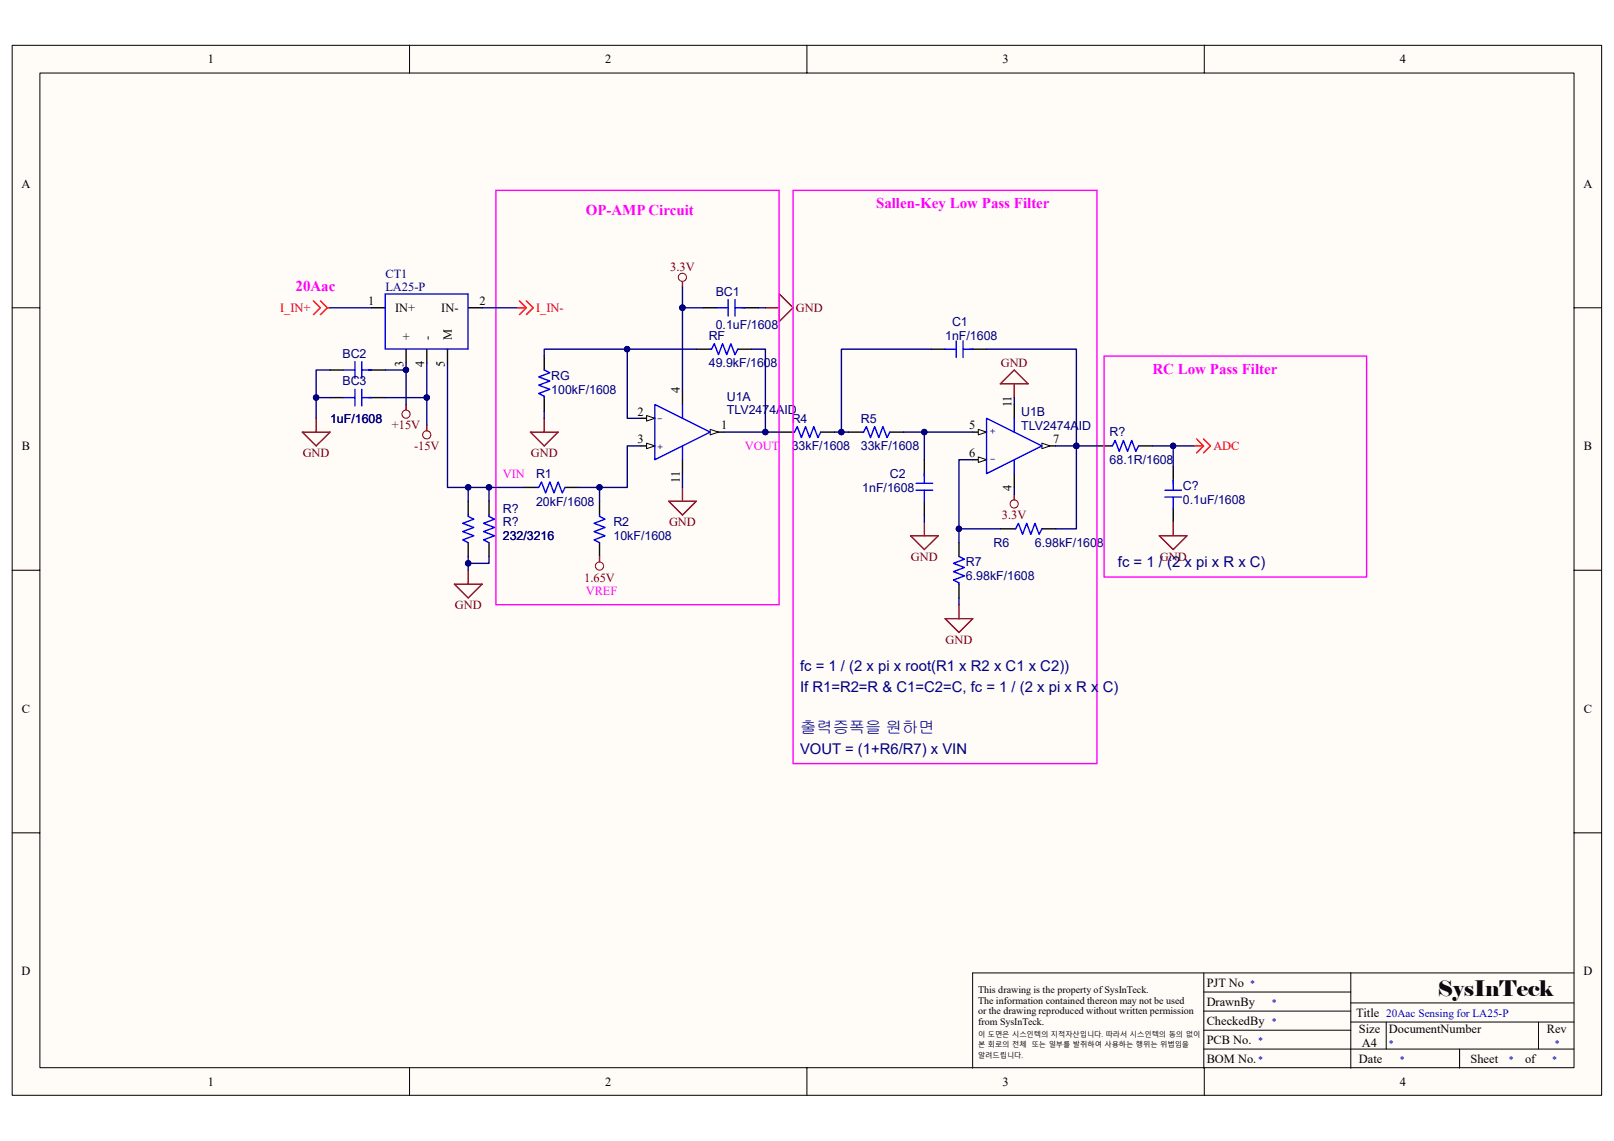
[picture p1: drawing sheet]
<svg xmlns="http://www.w3.org/2000/svg" width="297mm" height="210mm" viewBox="0 0 297 210" stroke-linecap="round" stroke-linejoin="round" font-family="sans-serif">
<path d="M2.3 8.4h292.5v193.2h-292.5z" fill="#fffcf8"/>
<path d="M2.2 8.3h292.6v193.3h-292.6z" fill="none" stroke="#000" stroke-width=".18"/>
<path d="M7.4 13.5h282.3v183h-282.3z" fill="#fffcf8"/>
<g fill="none" stroke="#000" stroke-width=".18">
<path d="M7.3 13.4h282.4v183.1h-282.4zM75.4 8.3v5.1M148.5 8.3v5.1M221.6 8.3v5.1M2.2 56.6h5.1M289.7 56.6h5.1M2.2 104.9h5.1M289.7 104.9h5.1M2.2 153.3h5.1M289.7 153.3h5.1M221.5 179v17.6M248.6 179v17.6"/>
<path d="M289.7 179h-110.7v17.6M75.4 196.5v5.1M148.5 196.5v5.1M221.5 193.1h68.2M221.5 189.6h27.1M221.5 186.1h27.1M221.5 182.6h27.1M221.6 196.5v5.1M248.6 188.1h41.1M248.6 184.6h41.1M255.1 188.1v5M268.6 193.1v3.5"/>
<path d="M283.1 188.1v5"/>
</g>
<path d="M68.4 56.6h2.5M86.2 56.6h2.5M74.7 64.3v2.5M78.5 64.3v2.5M82.4 64.3v2.5M100.2 65.5v2.6M100.2 73.2v2.5M128.1 64.3h2.6M130.7 79.5h2.5M135.8 64.3h2.5M125.6 84.6v2.6" fill="none" stroke="#000" stroke-width=".25"/>
<path d="M70.9 54.1h15.2v10.1h-15.2zM100.2 68.1l1 .5-2.1 .8 2.1 .7-2.1 .8 2.1 .7-2.1 .8 1.1 .5v.3M130.7 64.3h.3l.5-1.1 .7 2.1 .8-2.1 .7 2.1 .8-2.1 .8 2.1 .5-1" fill="none" stroke="#00f" stroke-width=".25"/>
<path d="M219.7 82.1h1.8M220.2 80.8l1.3 1.3M221.5 80.8l1.3 1.3-1.3 1.2M221.5 82.1l-1.3 1.2" fill="none" stroke="#f00" stroke-width=".25"/>
<path d="M97.6 79.5h5.1l-2.5 2.6zM100.2 77v2.5" fill="none" stroke="#800000" stroke-width=".25"/>
<path d="M130.7 79l1.5 .5-1.5 .5z" fill="#fffcf8"/>
<path d="M130.7 79l1.5 .5-1.5 .5z" fill="none" stroke="#000" stroke-width=".18"/>
<path d="M118 82.1h2.5" fill="none" stroke="#000" stroke-width=".25"/>
<path d="M119 81.6l1.5 .5-1.5 .5z" fill="#fffcf8"/>
<path d="M119 81.6l1.5 .5-1.5 .5z" fill="none" stroke="#000" stroke-width=".18"/>
<path d="M118 77h2.5" fill="none" stroke="#000" stroke-width=".25"/>
<path d="M119 76.5l1.5 .5-1.5 .5z" fill="#fffcf8"/>
<path d="M119 76.5l1.5 .5-1.5 .5z" fill="none" stroke="#000" stroke-width=".18"/>
<g fill="none" stroke="#000" stroke-width=".25">
<path d="M129.4 56.6h2.6M137.1 56.6h2.5M125.6 71.9v2.5M143.4 79.5h2.6M151 79.5h2.6M156.1 79.5h2.6M163.8 79.5h2.5M171.4 64.3h2.5M179 64.3h2.6M186.7 74.4v2.6M170.1 84.6v2.6M170.1 92.2v2.6"/>
<path d="M191.7 82.1h2.6"/>
</g>
<g fill="none" stroke="#000bff" stroke-width=".25">
<path d="M132 56.6h2M134 55.1v3.1M135.3 56.6h1.8M135.3 55.1v3.1M120.5 74.4l10.2 5.1-10.2 5.1zM125.6 74.4v2.6M173.9 64.3h2.1M176 62.7v3.1M177.2 64.3h1.8M177.2 62.7v3.1M125.6 82.1v2.5M168.6 90.2h3.1"/>
<path d="M168.6 88.9h3.1M170.1 87.2v1.7M170.1 90.2v2"/>
</g>
<circle cx="125.6" cy="51" r=".75" fill="none" stroke="#800000" stroke-width=".18"/>
<path d="M125.6 51.8v1M140.9 56.6h2.5M143.4 54.1l2.6 2.5-2.6 2.6zM123.1 92.2h5l-2.5 2.6zM125.6 89.7v2.5M167.6 98.6h5.1l-2.6 2.5zM170.1 96.1v2.5" fill="none" stroke="#800000" stroke-width=".25"/>
<path d="M146 79.5h.2l.5-1 .8 2 .7-2 .8 2 .8-2 .7 2 .5-1M158.7 79.5h.2l.5-1 .8 2 .8-2 .7 2 .8-2 .8 2 .5-1" fill="none" stroke="#00f" stroke-width=".25"/>
<path d="M191.7 81.6l1.6 .5-1.6 .5z" fill="#fffcf8"/>
<path d="M191.7 81.6l1.6 .5-1.6 .5z" fill="none" stroke="#000" stroke-width=".18"/>
<path d="M179 79.5h2.6" fill="none" stroke="#000" stroke-width=".25"/>
<path d="M180 79l1.6 .5-1.6 .5z" fill="#fffcf8"/>
<path d="M180 79l1.6 .5-1.6 .5z" fill="none" stroke="#000" stroke-width=".18"/>
<path d="M179 84.6h2.6" fill="none" stroke="#000" stroke-width=".25"/>
<path d="M180 84.1l1.6 .5-1.6 .5z" fill="#fffcf8"/>
<path d="M180 84.1l1.6 .5-1.6 .5z" fill="none" stroke="#000" stroke-width=".18"/>
<g fill="none" stroke="#000" stroke-width=".25">
<path d="M60.7 68.1h2.6M60.7 73.2h2.6M68.4 68.1h2.5M68.4 73.2h2.5M86.2 92.2v2.6M86.2 99.9v2.5M90 92.2v2.6M90 99.9v2.5M96.3 89.7h2.6M104 89.7h2.5M110.3 92.2v2.6M110.3 99.9v2.5"/>
<path d="M176.5 99.9v2.5M184.1 97.3h2.6M186.7 87.2v2.5M191.7 97.3h2.6M201.9 82.1h2.6M209.5 82.1h2.6M215.9 85.9v2.5M215.9 93.5v2.6M176.5 107.5v2.5"/>
</g>
<g fill="none" stroke="#000bff" stroke-width=".25">
<path d="M63.3 68.1h2M63.3 73.2h2M65.3 66.5v3.1M65.3 71.6v3.1M66.6 68.1h1.8M66.6 66.5v3.1M66.6 71.6v3.1M66.6 73.2h1.8M181.6 77l10.1 5.1-10.1 5.1zM186.7 77v2.5M86.2 94.8v.2l1 .5-2 .8 2 .8-2 .7 2 .8-2 .8 1 .5M90 94.8v.2l1 .5-2 .8 2 .8-2 .7 2 .8-2 .8 1 .5"/>
<path d="M98.9 89.7h.2l.5-1 .8 2 .8-2 .8 2 .7-2 .8 2 .5-1M110.3 94.8v.2l1.1 .5-2.1 .8 2.1 .8-2.1 .7 2.1 .8-2.1 .8 1 .5M186.7 84.6v2.6M214.4 91.5h3M214.4 90.2h3M215.9 88.4v1.8M215.9 91.5v2"/>
</g>
<path d="M186.7 97.3h.2l.5-1 .8 2 .8-2 .7 2 .8-2 .7 2 .5-1M204.5 82.1h.2l.5-1.1 .8 2.1 .8-2.1 .7 2.1 .8-2.1 .7 2.1 .5-1M176.5 102.4l1 .5-2 .8 2 .7-2 .8 2 .8-2 .7 1 .6v.2" fill="none" stroke="#00f" stroke-width=".25"/>
<g fill="none" stroke="#800000" stroke-width=".25">
<path d="M55.6 79.5h5.1l-2.5 2.6zM58.2 77v2.5M74.7 74.4v1.1M78.5 78.3v1M184.1 70.6l2.6-2.5 2.5 2.5zM186.7 70.6v2.6M186.7 91v1M213.4 98.6h5.1l-2.6 2.5zM215.9 96.1v2.5M83.6 107.5h5.1l-2.5 2.5zM86.2 104.9v2.6M110.3 102.4v1"/>
<path d="M173.9 113.9h5.1l-2.5 2.5zM176.5 111.3v2.6"/>
</g>
<g fill="none" stroke="#800000" stroke-width=".18">
<circle cx="74.7" cy="76.2" r=".75"/>
<circle cx="78.5" cy="80" r=".75"/>
<circle cx="186.6" cy="92.7" r=".75"/>
<circle cx="110.3" cy="104.2" r=".75"/>
</g>
<path d="M57.7 55.4l1.3 1.2-1.3 1.3M59 55.4l1.2 1.2M60.2 56.6h.5M60.2 56.6l-1.2 1.3M95.1 56.6h1.8M95.6 55.4l1.3 1.2M96.9 56.6l-1.3 1.3M96.9 55.4l1.2 1.2-1.2 1.3" fill="none" stroke="#f00" stroke-width=".25"/>
<path d="M91.3 35h52.1v76.3h-52.1zM146 35h55.9v105.5h-55.9zM203.2 65.5h48.3v40.7h-48.3z" fill="none" stroke="#f0f" stroke-width=".25"/>
<g fill="none" stroke="#000080" stroke-width=".25">
<path d="M60.7 56.6h7.7M88.7 56.6h6.4M125.6 56.6h3.8M125.6 52.8v19.1M139.6 56.6h1.3M58.2 73.2h2.5M60.7 68.1h-2.5v8.9M70.9 68.1h3.8M70.9 73.2h7.6M74.7 66.8v7.6M78.5 66.8v11.5M82.4 66.8v22.9h13.9"/>
<path d="M100.2 75.7v1.3M115.4 64.3v12.7h2.6M128.1 64.3h-27.9v1.2M138.3 64.3h2.6v15.2h-7.7M140.9 79.5h2.5M153.6 79.5h1.3M166.3 79.5h12.7M170.1 79.5v5.1M171.4 64.3h-16.5v15.2h1.2M181.6 64.3h16.5v17.8h-3.8M186.7 73.2v1.2M86.2 89.7v2.5"/>
<path d="M90 89.7v2.5M110.3 89.7v2.5M118 82.1h-2.6v7.6h-8.9M125.6 87.2v2.5M170.1 94.8v1.3M176.5 97.3h7.6M179 84.6h-2.5v15.3M186.7 89.7v1.3M201.9 82.1h-3.8v15.2h-3.8M212.1 82.1h3.8v3.8M215.9 82.1h3.8M86.2 102.4v1.3"/>
<path d="M90 102.4v1.3h-3.8v1.2M176.5 110v1.3"/>
</g>
<g fill="#000080" stroke="#000080" stroke-width=".18">
<circle cx="125.6" cy="56.6" r=".49"/>
<circle cx="140.9" cy="79.5" r=".49"/>
<circle cx="154.8" cy="79.5" r=".49"/>
<circle cx="198.1" cy="82.1" r=".49"/>
<circle cx="215.9" cy="82.1" r=".49"/>
<circle cx="170.1" cy="79.5" r=".49"/>
<circle cx="176.5" cy="97.3" r=".5"/>
<circle cx="115.4" cy="64.3" r=".49"/>
<circle cx="110.3" cy="89.7" r=".49"/>
<circle cx="74.7" cy="68.1" r=".49"/>
<circle cx="78.5" cy="73.2" r=".5"/>
<circle cx="86.2" cy="89.7" r=".49"/>
<circle cx="90" cy="89.7" r=".5"/>
<circle cx="58.2" cy="73.2" r=".49"/>
<circle cx="86.2" cy="103.7" r=".49"/>
</g>
<text font-size="3.9" x="264.6" y="183.4">SysInTeck</text>
<text font-size="3" fill="#000080" x="147.2" y="134.9">출력증폭을 원하면</text>
<g font-size="2.8" fill="#f0f">
<text x="107.8" y="39.5">OP-AMP Circuit</text>
<text x="161.2" y="38.2">Sallen-Key Low Pass Filter</text>
<text x="54.4" y="53.5">20Aac</text>
<text x="212.1" y="68.8">RC Low Pass Filter</text>
</g>
<g font-size="2.7" fill="#000080">
<text x="205.7" y="104.4">fc = 1 / (2 x pi x R x C)</text>
<text x="147.2" y="123.5">fc = 1 / (2 x pi x root(R1 x R2 x C1 x C2))</text>
<text x="147.2" y="127.3">If R1=R2=R &amp; C1=C2=C, fc = 1 / (2 x pi x R x C)</text>
<text x="147.2" y="138.7">VOUT = (1+R6/R7) x VIN</text>
</g>
<g font-size="2.3">
<text x="38.2" y="11.7">1</text>
<text x="111.4" y="11.7">2</text>
<text x="184.5" y="11.7">3</text>
<text x="257.6" y="11.7">4</text>
<text x="4" y="34.5">A</text>
<text x="291.4" y="34.5">A</text>
<text x="67.7" y="56.2">1</text>
<text x="72.7" y="57.4">IN+</text>
<text x="81.2" y="57.4">IN-</text>
<text x="88.2" y="56.2">2</text>
<text x="75.5" y="62.5" transform="rotate(-90 75.5 62.5)">+</text>
<text x="79.3" y="62.5" transform="rotate(-90 79.3 62.5)">-</text>
<text x="83.1" y="62.5" transform="rotate(-90 83.1 62.5)">M</text>
<text x="74.2" y="67.5" transform="rotate(-90 74.2 67.5)">3</text>
<text x="78.1" y="67.5" transform="rotate(-90 78.1 67.5)">4</text>
<text x="81.9" y="67.5" transform="rotate(-90 81.9 67.5)">5</text>
<text x="117.3" y="76.5">2</text>
<text x="125.1" y="72.4" transform="rotate(-90 125.1 72.4)">4</text>
<text x="186.2" y="75" transform="rotate(-90 186.2 75)">11</text>
<text x="4" y="82.8">B</text>
<text x="117.3" y="81.6">3</text>
<text x="132.7" y="79">1</text>
<text x="178.4" y="79">5</text>
<text x="193.8" y="81.6">7</text>
<text x="291.5" y="82.8">B</text>
<text x="125.1" y="88.9" transform="rotate(-90 125.1 88.9)">11</text>
<text x="178.4" y="84.1">6</text>
<text x="186.2" y="90.3" transform="rotate(-90 186.2 90.3)">4</text>
<text x="4" y="131.2">C</text>
<text x="291.5" y="131.2">C</text>
<text x="4" y="179.5">D</text>
<text x="291.4" y="179.5">D</text>
<text x="222.1" y="181.6">PJT No</text>
<text x="222.1" y="185.1">DrawnBy</text>
<text x="222.1" y="188.6">CheckedBy</text>
<text x="249.6" y="187.1">Title 20Aac Sensing for LA25-P</text>
<text x="250.1" y="190.1">Size</text>
<text x="255.6" y="190.1">DocumentNumber</text>
<text x="284.7" y="190.1">Rev</text>
<text x="222.1" y="195.6">BOM No.</text>
<text x="222.1" y="192.1">PCB No.</text>
<text x="250.1" y="195.6">Date</text>
<text x="250.6" y="192.6">A4</text>
<text x="270.6" y="195.6">Sheet</text>
<text x="280.7" y="195.6">of</text>
<text x="38.2" y="199.8">1</text>
<text x="111.4" y="199.8">2</text>
<text x="184.5" y="199.8">3</text>
<text x="257.6" y="199.8">4</text>
</g>
<g font-size="2.3" fill="#000080">
<text x="70.9" y="51.1">CT1</text>
<text x="70.9" y="53.6">LA25-P</text>
<text x="131.7" y="54.4">BC1</text>
<text x="175.2" y="60">C1</text>
<text x="63" y="65.8">BC2</text>
<text x="130.4" y="62.5">RF</text>
<text x="131.7" y="60.5">0.1uF/1608</text>
<text x="173.9" y="62.5">1nF/1608</text>
<text x="63" y="70.9">BC3</text>
<text x="101.4" y="69.9">RG</text>
<text x="130.4" y="67.6">49.9kF/1608</text>
<text x="60.7" y="77.8">1uF/1608</text>
<text x="101.4" y="72.4">100kF/1608</text>
<text x="133.7" y="73.7">U1A</text>
<text x="133.7" y="76.3">TLV2474AID</text>
<text x="145.7" y="77.8">R4</text>
<text x="158.4" y="77.8">R5</text>
<text x="187.9" y="76.5">U1B</text>
<text x="145.7" y="82.9">33kF/1608</text>
<text x="158.4" y="82.9">33kF/1608</text>
<text x="187.9" y="79.1">TLV2474AID</text>
<text x="204.2" y="80.3">R?</text>
<text x="98.7" y="87.9">R1</text>
<text x="163.8" y="87.9">C2</text>
<text x="204.2" y="85.4">68.1R/1608</text>
<text x="92.5" y="94.3">R?</text>
<text x="98.7" y="93">20kF/1608</text>
<text x="158.7" y="90.5">1nF/1608</text>
<text x="217.7" y="90.2">C?</text>
<text x="217.7" y="92.8">0.1uF/1608</text>
<text x="92.5" y="99.4">232/3216</text>
<text x="92.5" y="96.9">R?</text>
<text x="112.9" y="96.9">R2</text>
<text x="112.9" y="99.4">10kF/1608</text>
<text x="182.9" y="100.7">R6</text>
<text x="190.5" y="100.7">6.98kF/1608</text>
<text x="177.8" y="104.2">R7</text>
<text x="177.8" y="106.8">6.98kF/1608</text>
</g>
<g font-size="2.3" fill="#800000">
<text x="123.4" y="49.8">3.3V</text>
<text x="146.5" y="57.4">GND</text>
<text x="184.2" y="67.6">GND</text>
<text x="72.1" y="79">+15V</text>
<text x="76.2" y="82.8">-15V</text>
<text x="55.7" y="84.1">GND</text>
<text x="97.7" y="84.1">GND</text>
<text x="184.4" y="95.6">3.3V</text>
<text x="123.1" y="96.8">GND</text>
<text x="107.5" y="107">1.65V</text>
<text x="167.6" y="103.2">GND</text>
<text x="213.4" y="103.2">GND</text>
<text x="83.7" y="112.1">GND</text>
<text x="174" y="118.4">GND</text>
</g>
<g font-size="2.3" fill="#f00">
<text x="51.6" y="57.4">I_IN+</text>
<text x="98.7" y="57.4">I_IN-</text>
<text x="223.3" y="82.8">ADC</text>
</g>
<g font-size="2.3" fill="#f0f">
<text x="137.1" y="82.8">VOUT</text>
<text x="92.5" y="87.9">VIN</text>
<text x="107.8" y="109.6">VREF</text>
</g>
<g font-size="2" fill="#000080">
<text x="122.1" y="76.6" transform="rotate(180 122.1 76.6)">-</text>
<text x="122.1" y="81.7" transform="rotate(180 122.1 81.7)">+</text>
<text x="182.1" y="79.9">+</text>
<text x="182.1" y="85">-</text>
</g>
<g font-size="1.8">
<text x="180" y="182.7">This drawing is the property of SysInTeck.</text>
<text x="180" y="184.7">The information contained thereon may not be used</text>
<text x="180" y="186.7">or the drawing reproduced without written permission</text>
<text x="180" y="188.7">from SysInTeck.</text>
</g>
<g font-size="1.8" fill="#00f">
<text x="230.1" y="181.7">*</text>
<text x="234.1" y="185.2">*</text>
<text x="234.1" y="188.7">*</text>
<text x="231.6" y="192.2">*</text>
<text x="231.6" y="195.7">*</text>
<text x="255.6" y="192.7">*</text>
<text x="257.6" y="195.7">*</text>
<text x="277.7" y="195.7">*</text>
<text x="285.7" y="195.7">*</text>
<text x="286.2" y="192.7">*</text>
</g>
<g font-size="1.3">
<text x="180" y="190.8">이 도면은 시스인텍의 지적자산입니다. 따라서 시스인텍의 동의 없이</text>
<text x="180" y="192.8">본 회로의 전체</text>
<text x="180" y="194.8">알려드립니다.</text>
<text x="189.9" y="192.8">또는 일부를 발취하여 사용하는 행위는 위법임을</text>
</g>
</svg>
